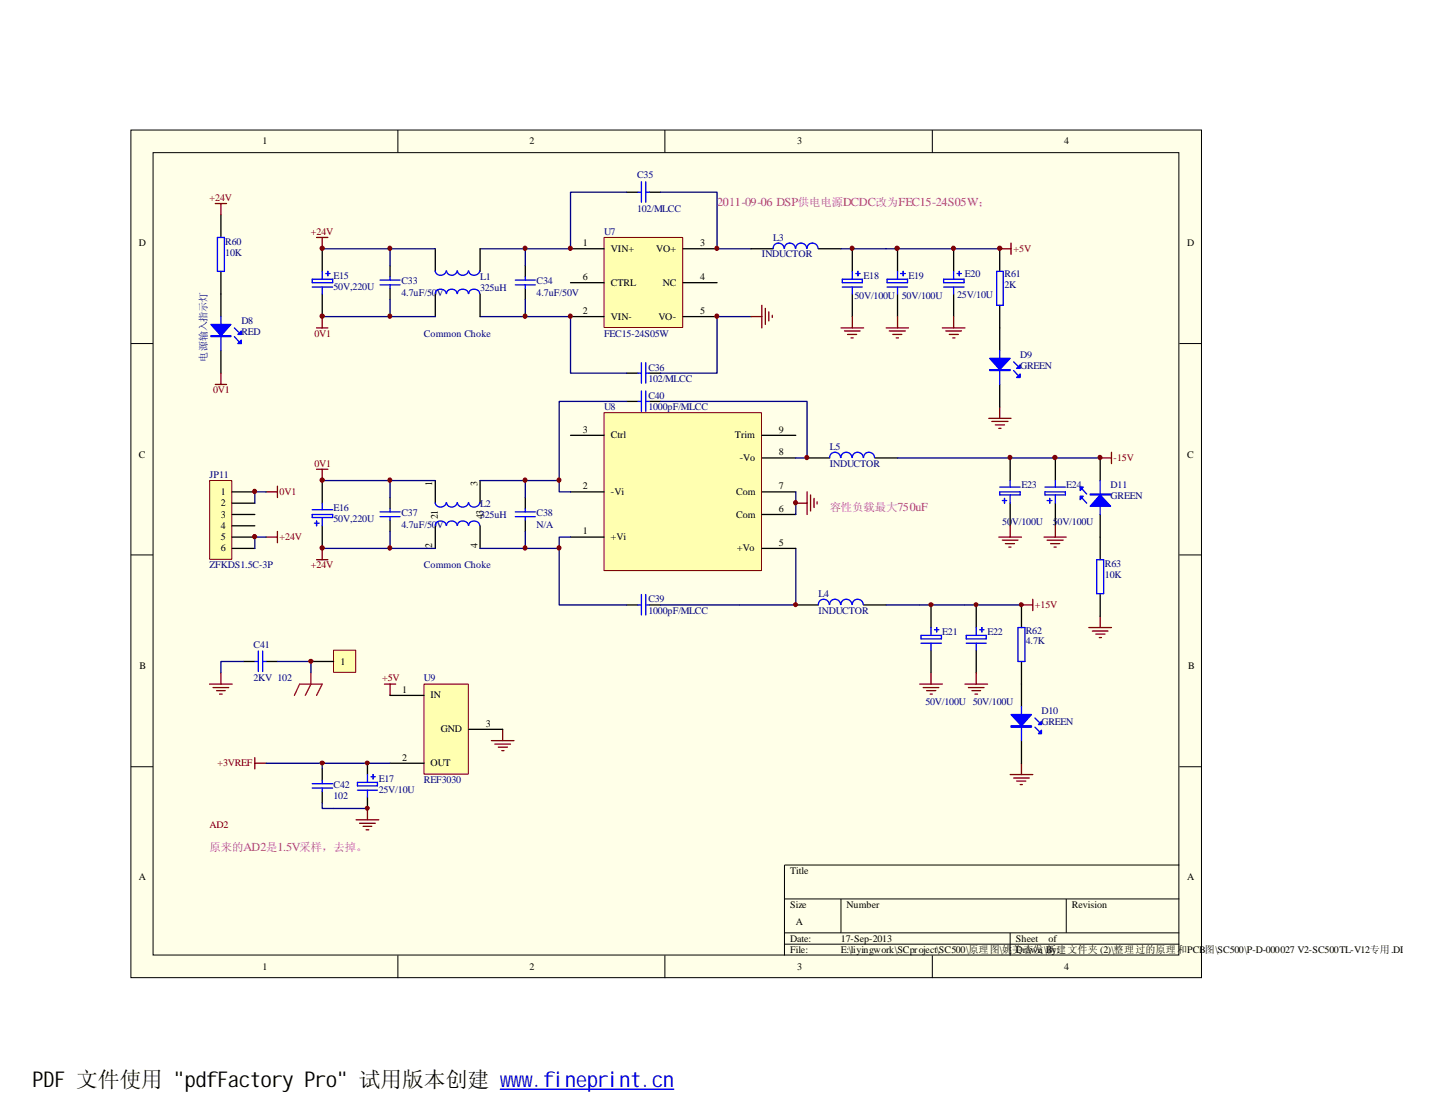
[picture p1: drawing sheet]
<svg xmlns="http://www.w3.org/2000/svg" width="279mm" height="216mm" viewBox="0 0 279 216" stroke-linecap="round" stroke-linejoin="round" font-family="sans-serif">
<path d="M25.5 25.3h208.4v165h-208.4z" fill="#ffffe8"/>
<g fill="none" stroke="#000" stroke-width=".19">
<path d="M25.5 25.3h208.4v165h-208.4zM29.8 29.7h199.7v156.2h-199.7zM77.5 25.3v4.4M129.5 25.3v4.4M181.5 25.3v4.4M25.5 66.9h4.3M229.6 66.9h4.4M25.5 108h4.3M229.6 108h4.4M25.5 149.3h4.3M229.6 149.3h4.4M152.7 175h76.9"/>
<path d="M163.7 175v6.6M207.6 175v6.6M229.6 168.4h-76.9v17.6M77.5 186v4.4M129.5 186v4.4M152.7 181.6h76.9M152.7 183.8h76.9M181.5 186v4.4M196.7 181.6v4.4"/>
</g>
<path d="M43 41.8v4.4M43 52.8v8.8M194.6 48.4v4.4M194.6 59.4v8.8M43 68.2v4.4M194.6 74.8v4.4" fill="none" stroke="#000" stroke-width=".25"/>
<path d="M42.3 46.2h1.4v6.6h-1.4zM194.1 52.8h1.2v6.6h-1.2zM43 61.6v6.6M45.6 65.5l.9 1M45.6 63.8l.9 .9M194.6 68.2v6.6M197.4 72.1l.8 1M197.4 70.4l.8 .9" fill="none" stroke="#00f" stroke-width=".25"/>
<g fill="#00f" stroke="#00f" stroke-width=".25">
<path d="M41.1 63.2h3.9l-2 2.2z" fill-rule="evenodd"/>
<path d="M41.1 65.4h3.9v.1h-3.9z" fill-rule="evenodd"/>
<path d="M47 66.2v.7h-.7z" fill-rule="evenodd"/>
<path d="M46.3 65.1l.7-.7v.7z" fill-rule="evenodd"/>
<path d="M192.7 69.8h4l-2.1 2.2z" fill-rule="evenodd"/>
<path d="M192.7 72h4v.1h-4z" fill-rule="evenodd"/>
<path d="M198.6 72.8v.7h-.6z" fill-rule="evenodd"/>
<path d="M198.6 71v.7h-.6z" fill-rule="evenodd"/>
</g>
<path d="M41.9 39.6h2.2M43 39.6v2.2M41.9 74.8h2.2M43 72.6v2.2M194.6 79.2v2.2M192.5 81.4h4.3M193.1 82h3.2M193.8 82.7h1.8M194.5 83.4h.4" fill="none" stroke="#800000" stroke-width=".25"/>
<path d="M40.9 93.6h4.2v15.3h-4.2z" fill="#ffffb0"/>
<path d="M40.8 93.6h4.3v15.3h-4.3z" fill="none" stroke="#800000" stroke-width=".19"/>
<path d="M45.2 95.8h4.4M45.2 98h4.4M45.2 100.2h4.4M45.2 102.4h4.4M45.2 104.6h4.4M45.2 106.8h4.4" fill="none" stroke="#000" stroke-width=".25"/>
<path d="M51.8 95.8h2.2M54 94.7v2.2M51.8 104.6h2.2M54 103.5v2.2" fill="none" stroke="#800000" stroke-width=".25"/>
<path d="M49.6 104.6v2.2" fill="none" stroke="#000080" stroke-width=".25"/>
<path d="M117.7 46.3h15.2v17.5h-15.2z" fill="#ffffb0"/>
<path d="M117.6 46.2h15.3v17.6h-15.3z" fill="none" stroke="#800000" stroke-width=".19"/>
<g fill="none" stroke="#000" stroke-width=".25">
<path d="M122 37.4h2.2M126.4 37.4h2.2M62.7 48.4v4.4M62.7 57.2v4.4M75.9 51.7v2.2M75.9 56.1v2.2M84.8 48.4v4.4M84.8 57.2v4.4M93.5 48.4v4.4M93.5 57.2v4.4M102.3 51.7v2.2M102.3 56.1v2.2"/>
<path d="M111.1 48.4h6.5M111.1 55h6.5M133 48.4h6.6M133 55h6.6M146.2 48.4h4.3M159.3 48.4h4.4M165.9 48.4v4.4M165.9 57.2v4.4M174.8 48.4v4.4M174.8 57.2v4.4M185.7 48.4v4.4M185.7 57.2v4.4"/>
<path d="M111.1 61.6h6.5M122 72.6h2.2M122 78.1h2.2M126.4 72.6h2.2M126.4 78.1h2.2M133 61.6h6.6M62.7 93.6v4.4M75.9 96.9v2.2M84.8 93.6v4.4M93.5 93.6v4.4M102.3 96.9v2.2M157.1 89.2h4.4"/>
<path d="M170.3 89.2h4.5M196.7 89.2v4.4M196.7 98v4.4M205.5 89.2v4.4M205.5 98v4.4M214.2 89.2v4.4M62.7 102.4v4.4M75.9 101.3v2.2M84.8 102.4v4.4M93.5 102.4v4.4M102.3 101.3v2.2M122 117.8h2.2"/>
<path d="M126.4 117.8h2.2M154.9 117.8h4.4M168.1 117.8h4.5M181.3 117.8v4.4M190.1 117.8v4.4M198.9 117.8v4.4M214.2 100.2v8.8M214.2 115.6v4.4M47.4 128.8h2.2M51.8 128.8h2.2M181.3 126.6v4.4M190.1 126.6v4.4"/>
<path d="M198.9 128.8v8.8M198.9 144.2v4.4"/>
</g>
<g fill="none" stroke="#000080" stroke-width=".25">
<path d="M122 37.4h-10.9v11h-17.6M128.6 37.4h11v11h6.6M62.7 48.4h22.1M75.9 48.4v3.3M75.9 58.3v3.3M102.3 48.4v3.3M102.3 58.3v3.3M163.7 48.4h30.9M62.7 61.6h22.1M93.5 61.6h17.6v11h10.9M146.2 61.6h-6.6v11h-11M62.7 93.6h22.1"/>
<path d="M75.9 93.6v3.3M102.3 93.6v3.3M62.7 106.8h22.1M75.9 103.5v3.3M102.3 103.5v3.3M154.9 106.8v11h-10.9M179.1 117.8h19.8M47.4 128.8h-4.4v2.2M54 128.8h6.5v2.2"/>
</g>
<g fill="none" stroke="#800000" stroke-width=".25">
<path d="M61.6 46.2h2.2M62.7 46.2v2.2M148.3 59.4v4.4M194.6 48.4h2.2M196.8 47.3v2.2M61.6 63.8h2.2M62.7 61.6v2.2M146.2 61.6h2.1M149 60v3.2M149.7 60.7v1.8M150.4 61.4v.4M163.7 63.8h4.4"/>
<path d="M164.4 64.4h3.1M165 65.1h1.8M165.7 65.8h.4M165.9 61.6v2.2M172.6 63.8h4.3M173.1 64.4h3.2M173.8 65.1h1.8M174.5 65.8h.4M174.8 61.6v2.2M183.5 63.8h4.4M184.1 64.4h3.1M184.8 65.1h1.8"/>
<path d="M185.5 65.8h.4M185.7 61.6v2.2M61.6 91.4h2.2M62.7 91.4v2.2M154.9 98h2.2M157.1 95.8v4.4M157.8 96.4v3.1M158.5 97v1.8M159.1 97.7v.4M214.2 89.2h2.2M216.4 88.1v2.2M61.6 109h2.2"/>
<path d="M62.7 106.8v2.2M194.5 104.6h4.4M195.2 105.2h3M195.7 105.8h1.8M196.4 106.5h.4M196.7 102.4v2.2M198.9 117.8h2.2M201.1 116.7v2.2M203.3 104.6h4.3M203.9 105.2h3.1M204.6 105.8h1.7M205.2 106.5h.5"/>
<path d="M205.5 102.4v2.2M214.2 120v2.2M40.8 133.2h4.4M41.5 133.9h3M42.2 134.5h1.7M42.8 135.1h.5M43 131v2.2M74.8 133.2h2.2M75.9 133.2v2.2M179.1 133.2h4.4M179.7 133.9h3.1M180.4 134.5h1.8"/>
<path d="M181.1 135.1h.4M181.3 131v2.2M187.9 133.2h4.4M188.6 133.9h3M189.2 134.5h1.7M189.8 135.1h.5M190.1 131v2.2M212 122.2h4.4M212.7 122.9h3M213.4 123.4h1.7M214 124.1h.5M69.3 159.6h4.4"/>
<path d="M71.5 157.4v2.2M95.7 144.2h4.4M96.4 144.9h3M97 145.5h1.8M97.7 146.1h.4M97.9 142v2.2M196.7 150.8h4.4M197.4 151.5h3M198 152.1h1.7M198.6 152.7h.5M198.9 148.6v2.2M70 160.3h3.1"/>
<path d="M70.7 160.9h1.7M71.3 161.5h.5"/>
</g>
<g fill="none" stroke="#00f" stroke-width=".25">
<path d="M124.2 37.4h.7M124.9 35.4v4M125.7 37.4h.7M125.7 35.4v4M60.8 54.4h4v.6h-4zM60.8 55.9h4M62.7 52.8v1.6M62.7 55.9v1.3M63.4 53.3h.9M63.8 52.8v.9M74 55.5h3.9M74 54.5h3.9"/>
<path d="M75.9 53.9v.6M75.9 55.5v.6M84.8 57.2a1.08 1.08 0 0 1 1-.9 1.08 1.08 0 0 1 1.1 .9M84.8 52.7a1.08 1.08 0 0 0 1 .9 1.08 1.08 0 0 0 1.1-.9M87 57.2a1.03 1.03 0 0 1 1-.9 1.03 1.03 0 0 1 1 .9M87 52.7a1.03 1.03 0 0 0 1 .9 1.03 1.03 0 0 0 1-.9M89.1 57.2a1.08 1.08 0 0 1 1-.9 1.08 1.08 0 0 1 1.1 .9M89.1 52.7a1.08 1.08 0 0 0 1 .9 1.08 1.08 0 0 0 1.1-.9M91.3 57.2a1.08 1.08 0 0 1 1-.9 1.08 1.08 0 0 1 1.1 .9M91.3 52.7a1.08 1.08 0 0 0 1 .9 1.08 1.08 0 0 0 1.1-.9M100.3 55.5h3.9M100.3 54.5h3.9"/>
<path d="M102.3 53.9v.6M102.3 55.5v.6M150.5 48.3a1.06 1.06 0 0 1 1.1-1 1.06 1.06 0 0 1 1.1 1M152.7 48.3a1.06 1.06 0 0 1 1.1-1 1.06 1.06 0 0 1 1.1 1M154.9 48.3a1.06 1.06 0 0 1 1.1-1 1.06 1.06 0 0 1 1.1 1M157.1 48.3a1.06 1.06 0 0 1 1.1-1 1.06 1.06 0 0 1 1.1 1M164 55.9h3.9M164 54.4h3.9v.6h-3.9zM165.9 52.8v1.6M165.9 55.9v1.3M166.6 53.3h.9M167 52.8v.9"/>
<path d="M172.7 55.9h4M172.7 54.4h4v.6h-4zM174.8 52.8v1.6M174.8 55.9v1.3M175.3 53.3h1M175.9 52.8v.9M183.7 55.9h4M183.7 54.4h4v.6h-4zM185.7 52.8v1.6M185.7 55.9v1.3M186.4 53.3h.8M186.8 52.8v.9"/>
<path d="M124.2 72.6h.7M124.2 78.1h.7M124.9 70.6v4M124.9 76.1v4M125.7 70.6v4M125.7 76.1v4M125.7 72.6h.7M125.7 78.1h.7M60.8 99.2h4M62.7 98v1.2M74 99.7h3.9M75.9 99.1v.6"/>
<path d="M84.8 97.9a1.08 1.08 0 0 0 1 .8 1.08 1.08 0 0 0 1.1-.8M87 97.9a1.03 1.03 0 0 0 1 .8 1.03 1.03 0 0 0 1-.8M89.1 97.9a1.08 1.08 0 0 0 1 .8 1.08 1.08 0 0 0 1.1-.8M91.3 97.9a1.08 1.08 0 0 0 1 .8 1.08 1.08 0 0 0 1.1-.8M100.3 99.7h3.9M102.3 99.1v.6M161.5 89.1a1.06 1.06 0 0 1 1.1-1 1.06 1.06 0 0 1 1.1 1M163.7 89.1a1.06 1.06 0 0 1 1.1-1 1.06 1.06 0 0 1 1.1 1M165.9 89.1a1.06 1.06 0 0 1 1.1-1 1.06 1.06 0 0 1 1.1 1M168.1 89.1a1.06 1.06 0 0 1 1.1-1 1.06 1.06 0 0 1 1.1 1M194.6 94.8h4M194.6 95.8h4v.6h-4z"/>
<path d="M195.2 97.5h.8M195.6 97v1M196.7 93.6v1.2M196.7 96.4v1.6M203.5 95.8h3.9v.6h-3.9zM203.5 94.8h3.9M203.9 97.5h.9M204.4 97v1M205.5 93.6v1.2M205.5 96.4v1.6M210.7 95.2l.9 1M210.7 97l.9 1"/>
<path d="M214.2 93.6v6.6M60.8 100.2h4v.6h-4zM61.2 101.9h.9M61.6 101.4v1M62.7 100.8v1.6M74 100.6h3.9M75.9 100.6v.7M84.8 102.3a1.08 1.08 0 0 1 1-.9 1.08 1.08 0 0 1 1.1 .9M87 102.3a1.03 1.03 0 0 1 1-.9 1.03 1.03 0 0 1 1 .9M89.1 102.3a1.08 1.08 0 0 1 1-.9 1.08 1.08 0 0 1 1.1 .9M91.3 102.3a1.08 1.08 0 0 1 1-.9 1.08 1.08 0 0 1 1.1 .9M100.3 100.6h3.9"/>
<path d="M102.3 100.6v.7M124.2 117.8h.7M124.9 115.7v4M125.7 115.7v4M125.7 117.8h.7M159.3 117.7a1.06 1.06 0 0 1 1.1-1 1.06 1.06 0 0 1 1.1 1M161.5 117.7a1.06 1.06 0 0 1 1.1-1 1.06 1.06 0 0 1 1.1 1M163.7 117.7a1.06 1.06 0 0 1 1.1-1 1.06 1.06 0 0 1 1.1 1M165.9 117.7a1.06 1.06 0 0 1 1.1-1 1.06 1.06 0 0 1 1.1 1M213.5 109h1.4v6.6h-1.4zM49.6 128.8h.7M50.3 126.7v4"/>
<path d="M51.1 128.8h.7M51.1 126.7v4M179.3 125.2h4M179.3 123.7h4v.7h-4zM181.3 122.2v1.5M181.3 125.2v1.4M181.9 122.6h.9M182.4 122.2v.8M188.1 123.7h3.9v.7h-3.9zM188.1 125.2h3.9M190.1 122.2v1.5M190.1 125.2v1.4"/>
<path d="M190.8 122.6h.8M191.2 122.2v.8M198.2 122.2h1.4v6.6h-1.4zM198.9 137.6v6.6M201.5 139.8l.9 .8M201.5 141.6l.9 .8"/>
</g>
<g fill="#00f" stroke="#00f" stroke-width=".25">
<path d="M196.8 139.1h4l-1.9 2.2z" fill-rule="evenodd"/>
<path d="M196.8 141.3h4v.3h-4z" fill-rule="evenodd"/>
<path d="M202.8 142.2v.6h-.6z" fill-rule="evenodd"/>
<path d="M202.8 140.5v.6h-.6z" fill-rule="evenodd"/>
<path d="M214.2 96.4l2 2.2h-3.9z" fill-rule="evenodd"/>
<path d="M212.3 96.2h3.9v.2h-3.9z" fill-rule="evenodd"/>
<path d="M210.3 94.8h.6l-.6 .7z" fill-rule="evenodd"/>
<path d="M210.3 96.6h.6l-.6 .7z" fill-rule="evenodd"/>
</g>
<g fill="#800000" stroke="#800000" stroke-width=".19">
<circle cx="194.6" cy="48.3" r=".42"/>
<circle cx="62.7" cy="48.3" r=".42"/>
<circle cx="62.7" cy="61.5" r=".42"/>
<circle cx="75.9" cy="61.5" r=".4"/>
<circle cx="75.9" cy="48.3" r=".4"/>
<circle cx="102.2" cy="61.5" r=".4"/>
<circle cx="102.2" cy="48.3" r=".4"/>
<circle cx="174.7" cy="48.3" r=".42"/>
<circle cx="165.9" cy="48.3" r=".4"/>
<circle cx="185.6" cy="48.3" r=".4"/>
<circle cx="75.9" cy="106.7" r=".4"/>
<circle cx="75.9" cy="93.5" r=".4"/>
</g>
<path d="M57.3 135.4l1-2.2h4.4l-1.1 2.2M60.5 131v2.2l-1.1 2.2" fill="none" stroke="#f00" stroke-width=".25"/>
<path d="M82.6 133.3h8.6v17.4h-8.6z" fill="#ffffb0"/>
<path d="M82.5 133.2h8.7v17.5h-8.7z" fill="none" stroke="#800000" stroke-width=".19"/>
<path d="M75.9 135.4h6.6M62.7 149.7v2.2M62.7 154.1v2.2M71.5 148.6v2.2M71.5 155.2v2.2M75.9 148.6h6.6M91.3 142h6.6" fill="none" stroke="#000" stroke-width=".25"/>
<path d="M60.8 152.6h4M60.8 153.4h4M62.7 151.9v.7M62.7 153.4v.7M69.6 152.3h3.9v.7h-3.9zM69.6 153.8h3.9M71.5 150.8v1.5M71.5 153.8v1.4M72.2 151.2h.9M72.6 150.8v.8" fill="none" stroke="#00f" stroke-width=".25"/>
<path d="M49.6 147.5v2.2M49.6 148.6h2.2" fill="none" stroke="#800000" stroke-width=".25"/>
<path d="M51.8 148.6h24.1M62.7 156.3v1.1h8.8M62.7 148.6v1.1" fill="none" stroke="#000080" stroke-width=".25"/>
<path d="M117.7 80.4h30.6v30.7h-30.6z" fill="#ffffb0"/>
<path d="M117.6 80.3h30.7v30.8h-30.7z" fill="none" stroke="#800000" stroke-width=".19"/>
<path d="M111.1 95.8h6.5M111.1 84.8h6.5M148.3 95.8h6.6M148.3 84.8h6.6M148.3 89.2h6.6M111.1 104.6h6.5M148.3 106.8h6.6M148.3 100.2h6.6" fill="none" stroke="#000" stroke-width=".25"/>
<path d="M122 78.1h-13.1v15.5M128.6 78.1h28.5v11.1h-2.2M51.8 95.8h-2.2v2.2M93.5 93.6h15.4v2.2h2.2M154.9 95.8v4.4M174.8 89.2h39.4M49.6 104.6h2.2M108.9 106.8v11h13.1M111.1 104.6h-2.2v2.2h-15.4M128.6 117.8h15.4M172.6 117.8h6.5" fill="none" stroke="#000080" stroke-width=".25"/>
<g fill="#800000" stroke="#800000" stroke-width=".19">
<circle cx="154.9" cy="97.9" r=".4"/>
<circle cx="154.9" cy="117.7" r=".38"/>
<circle cx="157.1" cy="89.1" r=".4"/>
<circle cx="205.4" cy="89.1" r=".42"/>
<circle cx="196.6" cy="89.1" r=".4"/>
<circle cx="214.1" cy="89.1" r=".4"/>
<circle cx="190" cy="117.7" r=".38"/>
<circle cx="181.3" cy="117.7" r=".4"/>
<circle cx="198.8" cy="117.7" r=".38"/>
<circle cx="108.8" cy="106.7" r=".4"/>
<circle cx="102.2" cy="106.7" r=".4"/>
<circle cx="108.8" cy="93.5" r=".4"/>
<circle cx="102.2" cy="93.5" r=".4"/>
<circle cx="62.7" cy="93.5" r=".42"/>
<circle cx="62.7" cy="106.7" r=".42"/>
<circle cx="49.5" cy="104.5" r=".4"/>
<circle cx="49.5" cy="95.7" r=".4"/>
</g>
<path d="M65 126.7h4.3v4.2h-4.3z" fill="#ffffb0"/>
<path d="M64.9 126.6h4.4v4.3h-4.4z" fill="none" stroke="#800000" stroke-width=".19"/>
<path d="M60.5 128.8h4.4" fill="none" stroke="#000" stroke-width=".25"/>
<g fill="#800000" stroke="#800000" stroke-width=".19">
<circle cx="111" cy="48.3" r=".4"/>
<circle cx="111" cy="61.5" r=".4"/>
<circle cx="139.5" cy="61.5" r=".4"/>
<circle cx="139.5" cy="48.3" r=".4"/>
<circle cx="60.6" cy="128.7" r=".4"/>
<circle cx="71.5" cy="157.3" r=".38"/>
<circle cx="62.8" cy="148.5" r=".4"/>
<circle cx="71.5" cy="148.5" r=".38"/>
</g>
<path d="M97.4 212h33.8M97.4 212.1h33.8" fill="none" stroke="#00f" stroke-width=".19"/>
<text font-size="4.2" x="6.4" y="211.7">PDF 文件使用 &quot;pdfFactory Pro&quot; 试用版本创建 www.fineprint.cn</text>
<text font-size="2.4" fill="#bf00bf" x="139.6" y="40">2011-09-06 DSP供电电源DCDC改为FEC15-24S05W；</text>
<g font-size="2.2" fill="#bf00bf">
<text x="161.5" y="99.5">容性负载最大750uF</text>
<text x="40.8" y="165.6">原来的AD2是1.5V采样，去掉。</text>
</g>
<g font-size="1.9">
<text x="51.1" y="28.1">1</text>
<text x="103.1" y="28.1">2</text>
<text x="155.2" y="28.1">3</text>
<text x="207.2" y="28.1">4</text>
<text x="27" y="47.9">D</text>
<text x="113.5" y="47.9">1</text>
<text x="136.3" y="47.9">3</text>
<text x="231.1" y="47.9">D</text>
<text x="119" y="49">VIN+</text>
<text x="127.8" y="49">VO+</text>
<text x="113.5" y="54.5">6</text>
<text x="119" y="55.6">CTRL</text>
<text x="129" y="55.6">NC</text>
<text x="136.3" y="54.5">4</text>
<text x="113.5" y="61.1">2</text>
<text x="119" y="62.2">VIN-</text>
<text x="128.2" y="62.2">VO-</text>
<text x="136.3" y="61.1">5</text>
<text x="27" y="89.1">C</text>
<text x="113.5" y="84.2">3</text>
<text x="119" y="85.3">Ctrl</text>
<text x="143.1" y="85.3">Trim</text>
<text x="144" y="89.7">-Vo</text>
<text x="151.6" y="88.6">8</text>
<text x="151.6" y="84.2">9</text>
<text x="231.1" y="89.1">C</text>
<text x="84.2" y="94.7" transform="rotate(-90 84.2 94.7)">1</text>
<text x="93" y="94.7" transform="rotate(-90 93 94.7)">3</text>
<text x="113.5" y="95.2">2</text>
<text x="151.6" y="95.2">7</text>
<text x="43" y="96.4">1</text>
<text x="43" y="98.6">2</text>
<text x="43" y="100.8">3</text>
<text x="85.3" y="101" transform="rotate(-90 85.3 101)">21</text>
<text x="94.1" y="101" transform="rotate(-90 94.1 101)">43</text>
<text x="119" y="96.4">-Vi</text>
<text x="143.3" y="100.8">Com</text>
<text x="143.3" y="96.4">Com</text>
<text x="151.6" y="99.7">6</text>
<text x="43" y="103">4</text>
<text x="43" y="105.2">5</text>
<text x="43" y="107.4">6</text>
<text x="84.2" y="106.8" transform="rotate(-90 84.2 106.8)">2</text>
<text x="93" y="106.8" transform="rotate(-90 93 106.8)">4</text>
<text x="113.5" y="104.1">1</text>
<text x="119" y="105.2">+Vi</text>
<text x="143.5" y="107.4">+Vo</text>
<text x="151.6" y="106.3">5</text>
<text x="27.2" y="130.2">B</text>
<text x="66.3" y="129.4">1</text>
<text x="231.3" y="130.2">B</text>
<text x="78.3" y="134.9">1</text>
<text x="83.8" y="136">IN</text>
<text x="85.9" y="142.6">GND</text>
<text x="94.6" y="141.5">3</text>
<text x="78.3" y="148.1">2</text>
<text x="83.8" y="149.2">OUT</text>
<text x="27" y="171.4">A</text>
<text x="153.8" y="170.1">Title</text>
<text x="231.1" y="171.4">A</text>
<text x="153.8" y="176.7">Size</text>
<text x="164.8" y="176.7">Number</text>
<text x="208.7" y="176.7">Revision</text>
<text x="153.8" y="183.3">Date:</text>
<text x="153.8" y="185.5">File:</text>
<text x="154.9" y="180">A</text>
<text x="163.7" y="183.3">17-Sep-2013</text>
<text x="163.7" y="185.5">E:\liyingwork\SCproject\SC500\原理图\姚</text>
<text x="197.1" y="185.5">美杏发\By:</text>
<text x="197.8" y="183.3">Sheet</text>
<text x="197.8" y="185.5">Drawn 新建文件夹 (2)\整理过的原理和PCB图\SC500\P-D-000027 V2-SC500TL-V12专用.DDB</text>
<text x="204.1" y="183.3">of</text>
<text x="51.1" y="188.8">1</text>
<text x="103.1" y="188.8">2</text>
<text x="155.2" y="188.8">3</text>
<text x="207.2" y="188.8">4</text>
</g>
<g font-size="1.9" fill="#000080">
<text x="124" y="34.7">C35</text>
<text x="124" y="41.3">102/MLCC</text>
<text x="43.9" y="47.7">R60</text>
<text x="117.6" y="45.7">U7</text>
<text x="150.5" y="46.8">L3</text>
<text x="43.9" y="49.9">10K</text>
<text x="148.3" y="50.1">INDUCTOR</text>
<text x="64.9" y="54.3">E15</text>
<text x="64.9" y="56.5">50V,220U</text>
<text x="78.1" y="55.4">C33</text>
<text x="78.1" y="57.6">4.7uF/50V</text>
<text x="93.5" y="54.5">L1</text>
<text x="93.5" y="56.7">325uH</text>
<text x="104.5" y="55.4">C34</text>
<text x="104.5" y="57.6">4.7uF/50V</text>
<text x="166.4" y="58.3">50V/100U</text>
<text x="168.1" y="54.3">E18</text>
<text x="175.6" y="58.3">50V/100U</text>
<text x="176.9" y="54.3">E19</text>
<text x="186.4" y="58">25V/10U</text>
<text x="187.9" y="54">E20</text>
<text x="195.6" y="54">R61</text>
<text x="195.6" y="56">2K</text>
<text x="47" y="63.1">D8</text>
<text x="47" y="65.3">RED</text>
<text x="82.5" y="65.5">Common Choke</text>
<text x="117.6" y="65.5">FEC15-24S05W</text>
<text x="40.3" y="70.4" transform="rotate(-90 40.3 70.4)">电源输入指示灯</text>
<text x="198.6" y="69.7">D9</text>
<text x="198.6" y="71.9">GREEN</text>
<text x="126.2" y="72.1">C36</text>
<text x="126.2" y="74.3">102/MLCC</text>
<text x="126.2" y="77.6">C40</text>
<text x="117.6" y="79.8">U8</text>
<text x="126.2" y="79.8">1000pF/MLCC</text>
<text x="161.5" y="87.5">L5</text>
<text x="40.8" y="93">JP11</text>
<text x="161.5" y="90.8">INDUCTOR</text>
<text x="198.9" y="95">E23</text>
<text x="207.6" y="95">E24</text>
<text x="216.2" y="95">D11</text>
<text x="64.9" y="99.4">E16</text>
<text x="64.9" y="101.6">50V,220U</text>
<text x="78.1" y="100.5">C37</text>
<text x="93.5" y="98.7">L2</text>
<text x="93.5" y="100.9">325uH</text>
<text x="104.5" y="100.5">C38</text>
<text x="216.2" y="97.2">GREEN</text>
<text x="78.1" y="102.7">4.7uF/50V</text>
<text x="104.5" y="102.7">N/A</text>
<text x="195.2" y="102.3">50</text>
<text x="197" y="102.3">V/100U</text>
<text x="205" y="102.3">50V/100U</text>
<text x="40.8" y="110.7">ZFKDS1.5C-3P</text>
<text x="82.5" y="110.7">Common Choke</text>
<text x="215.1" y="110.4">R63</text>
<text x="215.1" y="112.6">10K</text>
<text x="126.2" y="117.3">C39</text>
<text x="126.2" y="119.5">1000pF/MLCC</text>
<text x="159.3" y="116.2">L4</text>
<text x="159.3" y="119.5">INDUCTOR</text>
<text x="183.5" y="123.6">E21</text>
<text x="192.3" y="123.6">E22</text>
<text x="199.7" y="123.4">R62</text>
<text x="199.7" y="125.4">4.7K</text>
<text x="49.4" y="126.1">C41</text>
<text x="49.4" y="132.7">2KV 102</text>
<text x="82.5" y="132.7">U9</text>
<text x="180.2" y="137.2">50V/100U 50V/100U</text>
<text x="202.8" y="139">D10</text>
<text x="202.8" y="141.2">GREEN</text>
<text x="64.9" y="153.3">C42</text>
<text x="64.9" y="155.5">102</text>
<text x="73.7" y="152.2">E17</text>
<text x="73.7" y="154.4">25V/10U</text>
<text x="82.5" y="152.5">REF3030</text>
</g>
<g font-size="1.9" fill="#800000">
<text x="40.8" y="39.1">+24V</text>
<text x="60.5" y="45.7">+24V</text>
<text x="197.4" y="49">+5V</text>
<text x="61.2" y="65.5">0V1</text>
<text x="41.5" y="76.5">0V1</text>
<text x="216.8" y="89.7">-15V</text>
<text x="61.2" y="90.8">0V1</text>
<text x="54.4" y="96.4">0V1</text>
<text x="54.4" y="105.2">+24V</text>
<text x="60.5" y="110.7">+24V</text>
<text x="201.5" y="118.4">+15V</text>
<text x="74.4" y="132.7">+5V</text>
<text x="42.3" y="149.2">+3VREF</text>
<text x="40.8" y="161.3">AD2</text>
</g>
</svg>
